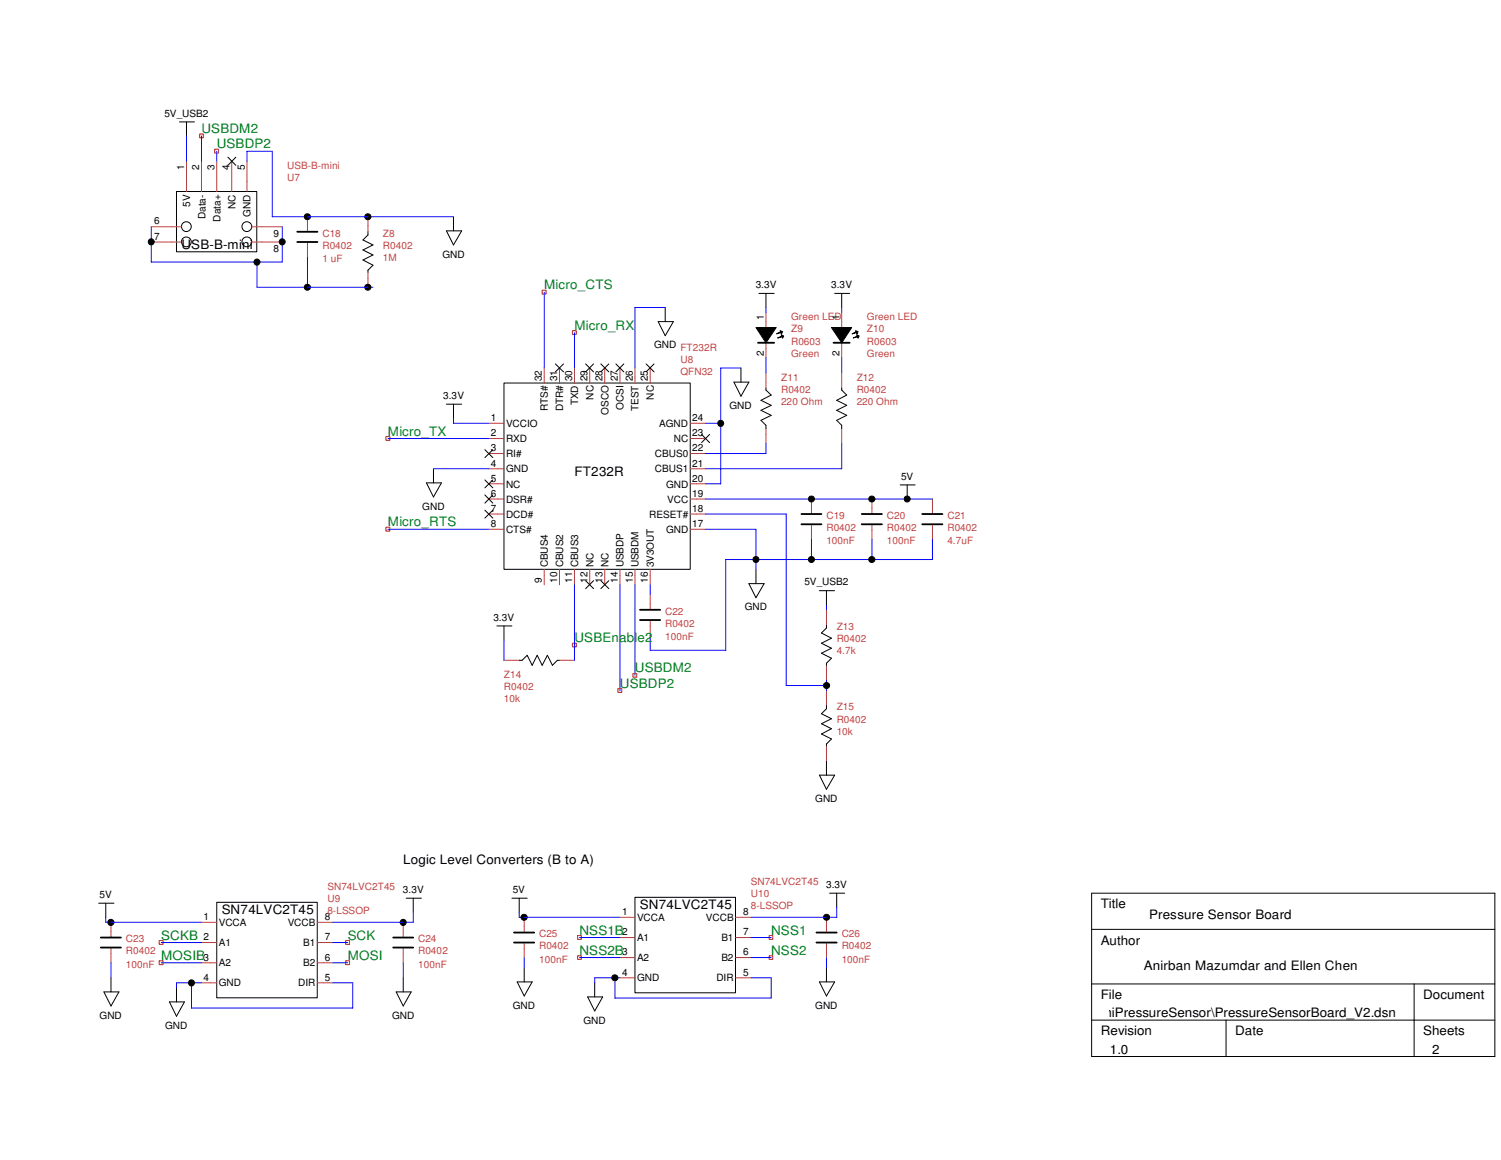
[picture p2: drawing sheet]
<svg xmlns="http://www.w3.org/2000/svg" width="279mm" height="216mm" viewBox="0 0 279 216" stroke-linecap="round" stroke-linejoin="round" font-family="sans-serif">
<g fill="none" stroke="#000" stroke-width=".19">
<path d="M32.9 35.6h14.9v11.3h-14.9zM33.4 22.7h2.8M34.7 22.7v2.6M42.4 29.3l1.5 1.5M43.9 29.3l-1.5 1.5M68.5 43.1v.6l-.9 1 1.8 .9-1.8 .9 1.8 1-1.8 .9 1.8 1-.9 .9v.4M83.1 43h2.8l-1.5 2.6zM84.4 40.3v2.7M122.5 59.9h2.8l-1.5 2.6zM123.8 57.2v2.7M141.3 54.6h2.8M142.6 54.6v2.6"/>
<path d="M155.4 54.6h2.8M156.7 54.6v2.6M83.1 75.2h2.8M84.4 75.2v2.7M93.8 71.3h34.7v34.7h-34.7zM103.4 67.7l1.5 1.5M104.9 67.7l-1.5 1.5M109 67.7l1.5 1.5M110.5 67.7l-1.5 1.5M111.8 67.7l1.5 1.5M113.3 67.7l-1.5 1.5M114.6 67.7l1.5 1.5"/>
<path d="M116.1 67.7l-1.5 1.5M120.3 67.7l1.5 1.5M121.8 67.7l-1.5 1.5M136.6 71.1h2.8l-1.5 2.6zM137.9 68.5v2.6M140.7 61h3.8l-1.9 2.8zM142.6 72.2v.4l1 .9-2 1 2 .9-2 1 2 .9-2 .9 1 1v.6M144.6 62.1l.7-.3-.1-.2 .5 .1-.2 .5-.2-.3zM144.8 62.9l.7-.3-.1-.3 .5 .2-.2 .4-.2-.2zM154.8 61h3.7l-1.8 2.8zM156.7 72.2v.4l.9 .9-1.9 1 1.9 .9-1.9 1 1.9 .9-1.9 .9 1 1v.6M158.7 62.1l.7-.3-.1-.2 .4 .1-.2 .5-.1-.3z"/>
<path d="M158.8 62.9l.8-.3-.1-.3 .4 .2-.2 .4-.1-.2zM79.4 89.9h2.8l-1.5 2.6zM80.7 87.2v2.7M90.3 89.3l1.4 1.5M90.3 95l1.4 1.4M90.3 92.1l1.4 1.5M90.3 83.7l1.4 1.5M91.7 89.3l-1.4 1.5M91.7 95l-1.4 1.4M91.7 92.1l-1.4 1.5M91.7 83.7l-1.4 1.5M130.6 80.9l1.5 1.5"/>
<path d="M132.1 80.9l-1.5 1.5M167.6 90.3h2.7M168.9 90.3v2.6M92.5 116.5h2.8M93.8 116.5v2.6M109 108.1l1.5 1.5M110.5 108.1l-1.5 1.5M111.8 108.1l1.5 1.5M113.3 108.1l-1.5 1.5M139.4 108.6h2.8l-1.5 2.7zM140.7 106v2.6M152.5 109.9h2.9"/>
<path d="M153.8 116.3v.6l-.9 .9 1.9 1-1.9 .9 1.9 .9-1.9 1 1.9 .9-1 .9v.4M153.8 109.9v2.7M96.6 122.9h.6l.9-.9 1 1.8 .9-1.8 .9 1.8 1-1.8 .9 1.8 1-.9h.3M153.8 131.3v.6l-.9 .9 1.9 1-1.9 .9 1.9 .9-1.9 1 1.9 .9-1 1v.4M152.5 144.3h2.9l-1.6 2.6zM153.8 141.6v2.7M18.4 168.1h2.8M19.7 168.1v2.6M40.3 167.9h18.8v17.8h-18.8zM75.6 167.2h2.8M76.9 167.2v2.6M95.3 167.2h2.8"/>
<path d="M96.6 167.2v2.6M118.2 167h18.7v17.8h-18.7zM154.4 166.2h2.8M155.7 166.2v2.7M203.2 166.2h75.1v30.4h-75.1zM203.2 173h75.1M19.3 184.6h2.8l-1.4 2.6zM20.7 182v2.6M31.5 186.5h2.8l-1.4 2.6zM32.9 183.9v2.6M73.7 184.6h2.8l-1.4 2.6zM75.1 182v2.6"/>
<path d="M96.3 182.8h2.8l-1.5 2.6zM97.6 180.1v2.7M109.4 185.5h2.8l-1.5 2.7zM110.7 182.9v2.6M152.5 182.8h2.9l-1.6 2.6zM153.8 180.1v2.7M203.2 183.1h75.1M203.2 189.9h75.1M228.2 189.9v6.7M263.2 183.1v13.5"/>
<circle cx="28.1" cy="45" r=".56"/>
<circle cx="34.7" cy="45" r=".91"/>
<circle cx="34.7" cy="42.2" r=".91"/>
<circle cx="45.9" cy="45" r=".91"/>
<circle cx="45.9" cy="42.2" r=".91"/>
<circle cx="47.8" cy="48.8" r=".56"/>
<circle cx="52.5" cy="45" r=".56"/>
<circle cx="57.2" cy="40.4" r=".56"/>
<circle cx="57.2" cy="53.5" r=".56"/>
<circle cx="68.5" cy="40.4" r=".56"/>
<circle cx="68.5" cy="53.5" r=".56"/>
<circle cx="134.1" cy="78.8" r=".56"/>
<circle cx="151" cy="92.9" r=".56"/>
<circle cx="162.3" cy="92.9" r=".56"/>
<circle cx="168.9" cy="92.9" r=".56"/>
<circle cx="140.7" cy="104.1" r=".56"/>
<circle cx="151" cy="104.1" r=".56"/>
<circle cx="162.3" cy="104.2" r=".56"/>
<circle cx="153.9" cy="127.6" r=".56"/>
<circle cx="20.6" cy="171.7" r=".57"/>
<circle cx="75" cy="171.7" r=".56"/>
<circle cx="97.6" cy="170.7" r=".56"/>
<circle cx="153.9" cy="170.7" r=".56"/>
<circle cx="35.6" cy="182.9" r=".56"/>
<circle cx="114.5" cy="182" r=".56"/>
</g>
<g fill="none" stroke="#c04040" stroke-width=".19">
<path d="M34.7 30v5.6M37.5 30v5.6M40.3 30v5.6M43.1 30v5.6M46 30v5.6M28.2 42.2h5.6M28.2 45h5.6M46.9 42.2h5.6M46.9 45h5.6M57.2 40.3v2.8M57.2 45v2.8M68.5 40.3v2.8"/>
<path d="M68.5 50.7v2.8M142.6 58.2v2.8M156.7 58.2v2.8M91 78.8h2.8M101.3 68.5v2.8M104.1 68.5v2.8M106.9 68.5v2.8M109.8 68.5v2.8M112.6 68.5v2.8M115.4 68.5v2.8M118.2 68.5v2.8M121 68.5v2.8"/>
<path d="M128.5 78.8h2.8M142.6 63.8v2.8M142.6 69.4v2.8M142.6 79.8v2.7M156.7 63.8v2.8M156.7 69.4v2.8M156.7 79.8v2.7M91 81.6h2.8M91 84.4h2.8M91 87.2h2.8M91 90h2.8M91 92.9h2.8"/>
<path d="M91 95.7h2.8M91 98.5h2.8M128.5 81.6h2.8M128.5 84.4h2.8M128.5 87.2h2.8M128.5 90h2.8M128.5 92.9h2.8M128.5 95.7h2.8M128.5 98.5h2.8M151 92.9v2.8M151 97.6v2.8M162.3 92.9v2.8"/>
<path d="M162.3 97.6v2.8M173.6 92.9v2.8M173.6 97.6v2.8M101.3 106v2.8M104.1 106v2.8M106.9 106v2.8M109.8 106v2.8M112.6 106v2.8M115.4 106v2.8M118.2 106v2.8M121 106v2.8M121 110.7v2.8"/>
<path d="M121 115.4v2.8M153.8 113.5v2.8M93.8 122.9h2.8M104.1 122.9h2.8M153.8 123.8v2.9M153.8 128.5v2.8M153.8 138.9v2.7M20.7 171.7v2.8M20.7 176.4v2.8M37.5 171.7h2.8M37.5 175.4h2.8M37.5 179.2h2.8"/>
<path d="M59.1 171.7h2.8M59.1 175.4h2.8M59.1 179.2h2.8M75.1 171.7v2.8M75.1 176.4v2.8M97.6 170.7v2.9M97.6 175.4v2.8M115.4 170.7h2.8M115.4 174.5h2.8M115.4 178.2h2.8M136.9 170.7h2.9M136.9 174.5h2.9"/>
<path d="M136.9 178.2h2.9M153.8 170.7v2.9M153.8 175.4v2.8M37.5 182.9h2.8M59.1 182.9h2.8M115.4 182h2.8M136.9 182h2.9"/>
</g>
<g fill="none" stroke="#000" stroke-width=".34">
<path d="M55.3 43.1h3.8M55.3 45h3.8M141.1 63.8h3M155.2 63.8h3M149.2 95.7h3.7M149.2 97.6h3.7M160.4 95.7h3.8M160.4 97.6h3.8M171.7 95.7h3.7M171.7 97.6h3.7M119.1 113.5h3.8M119.1 115.4h3.8"/>
<path d="M18.8 174.5h3.7M18.8 176.4h3.7M73.2 174.5h3.7M73.2 176.4h3.7M95.7 173.6h3.7M95.7 175.4h3.7M152 173.6h3.7M152 175.4h3.7"/>
</g>
<g fill="none" stroke="#00f" stroke-width=".19">
<path d="M34.7 25.3v4.7M37.5 25.3v4.7M40.3 28.2v1.8M46 30v-1.8h4.7v12.1h33.7M28.2 42.2v6.6h24.3v-6.6M47.8 48.8v4.7h21.6M57.2 47.8v5.7M101.3 54.4v14.1M123.8 57.2h-5.6v11.3M142.6 57.2v1M156.7 57.2v1M84.4 77.9v.9h6.6"/>
<path d="M106.9 61.9v6.6M131.3 78.8h2.9M137.9 68.5h-3.7v21.5h-2.9M142.6 66.6v2.8M156.7 66.6v2.8M72.2 98.5h18.8M72.2 81.6h18.8M80.7 87.2h10.3M131.3 92.9h42.3M131.3 98.5h9.4v7.5M131.3 95.7h15v31.9h7.5M142.6 82.5v1.9h-11.3"/>
<path d="M156.7 82.5v4.7h-25.4M93.8 119.1v3.8M106.9 108.8v14.1M115.4 108.8v19.7M118.2 108.8v16.9M121 108.8v1.9M151 100.4v3.7M153.8 112.6v.9M162.3 100.4v3.7M173.6 100.4v3.7h-38.5v16.9h-14.1v-2.8M153.8 126.7v1.8M19.7 170.7v1h17.8"/>
<path d="M20.7 179.2v2.8M30 175.4h7.5M30 179.2h7.5M61.9 175.4h2.8M61.9 179.2h2.8M75.1 179.2v2.8M76.9 169.8v1.9h-15M96.6 169.8v.9h18.8M97.6 178.2v1.9M107.9 174.5h7.5M107.9 178.2h7.5M139.8 174.5h3.8"/>
<path d="M139.8 178.2h3.8M153.8 178.2v1.9M155.7 168.9v1.8h-15.9M35.6 182.9v4.7h30.1v-4.7h-3.8M37.5 182.9h-4.6v1M114.5 182v3.8h29.1v-3.8h-3.8M115.4 182h-4.7v.9"/>
</g>
<g fill="none" stroke="#f00" stroke-width=".19">
<path d="M37.2 24.9h.6v.8h-.6zM40 27.8h.7v.7h-.7zM100.9 54h.7v.7h-.7zM106.6 61.6h.7v.6h-.7zM71.8 81.2h.8v.8h-.8zM71.8 98.1h.8v.7h-.8zM106.6 119.7h.7v.7h-.7zM115 128.1h.7v.8h-.7zM117.8 125.3h.7v.7h-.7zM29.6 175h.8v.8h-.8zM29.6 178.8h.8v.7h-.8zM64.3 175h.8v.8h-.8z"/>
<path d="M64.3 178.8h.8v.7h-.8zM107.5 174.1h.7v.7h-.7zM107.5 177.9h.7v.7h-.7zM143.2 174.1h.6v.7h-.6zM143.2 177.9h.6v.7h-.6z"/>
</g>
<g fill="#000">
<path d="M140.7 61h3.8l-1.9 2.8zM144.6 62.1l.7-.3-.1-.2 .5 .1-.2 .5-.2-.3zM144.8 62.9l.7-.3-.1-.3 .5 .2-.2 .4-.2-.2zM154.8 61h3.7l-1.8 2.8zM158.7 62.1l.7-.3-.1-.2 .4 .1-.2 .5-.1-.3zM158.8 62.9l.8-.3-.1-.3 .4 .2-.2 .4-.1-.2z"/>
<circle cx="28.1" cy="45" r=".56"/>
<circle cx="47.8" cy="48.8" r=".56"/>
<circle cx="52.5" cy="45" r=".56"/>
<circle cx="57.2" cy="40.4" r=".56"/>
<circle cx="57.2" cy="53.5" r=".56"/>
<circle cx="68.5" cy="40.4" r=".56"/>
<circle cx="68.5" cy="53.5" r=".56"/>
<circle cx="134.1" cy="78.8" r=".56"/>
<circle cx="151" cy="92.9" r=".56"/>
<circle cx="162.3" cy="92.9" r=".56"/>
<circle cx="168.9" cy="92.9" r=".56"/>
<circle cx="140.7" cy="104.1" r=".56"/>
<circle cx="151" cy="104.1" r=".56"/>
<circle cx="162.3" cy="104.2" r=".56"/>
<circle cx="153.9" cy="127.6" r=".56"/>
<circle cx="20.6" cy="171.7" r=".57"/>
<circle cx="75" cy="171.7" r=".56"/>
<circle cx="97.6" cy="170.7" r=".56"/>
<circle cx="153.9" cy="170.7" r=".56"/>
<circle cx="35.6" cy="182.9" r=".56"/>
<circle cx="114.5" cy="182" r=".56"/>
</g>
<g font-size="2.4" fill="#008020">
<text x="37.5" y="24.8">USBDM2</text>
<text x="40.3" y="27.6">USBDP2</text>
<text x="101.3" y="53.8">Micro_CTS</text>
<text x="106.9" y="61.4">Micro_RX</text>
<text x="72.2" y="81.1">Micro_TX</text>
<text x="72.2" y="98">Micro_RTS</text>
<text x="106.9" y="119.5">USBEnable2</text>
<text x="118.2" y="125.1">USBDM2</text>
<text x="115.4" y="128">USBDP2</text>
<text x="107.9" y="173.9">NSS1B</text>
<text x="143.6" y="173.9">NSS1</text>
<text x="30" y="174.9">SCKB</text>
<text x="30" y="178.6">MOSIB</text>
<text x="64.7" y="174.9">SCK</text>
<text x="64.7" y="178.6">MOSI</text>
<text x="107.9" y="177.7">NSS2B</text>
<text x="143.6" y="177.7">NSS2</text>
</g>
<g font-size="2.4">
<text x="33.8" y="46.4">USB-B-mini</text>
<text x="106.9" y="88.6">FT232R</text>
<text x="75.1" y="160.8">Logic Level Converters (B to A)</text>
<text x="41.3" y="170.2">SN74LVC2T45</text>
<text x="119.1" y="169.2">SN74LVC2T45</text>
<text x="204.9" y="169.1">Title</text>
<text x="213.9" y="171.1">Pressure Sensor Board</text>
<text x="204.9" y="175.8">Author</text>
<text x="204.9" y="185.9">File</text>
<text x="212.9" y="180.5">Anirban Mazumdar and Ellen Chen</text>
<text x="264.9" y="185.9">Document</text>
<text x="165.8" y="189.3">C:\Users\Yi Chen\Desktop\Design\AniPressureSensor\PressureSensorBoard_V2.dsn</text>
<text x="204.9" y="192.7">Revision</text>
<text x="206.6" y="196.1">1.0</text>
<text x="229.9" y="192.7">Date</text>
<text x="264.9" y="192.7">Sheets</text>
<text x="266.6" y="196.1">2</text>
</g>
<g font-size="1.9">
<text x="30.6" y="21.7">5V_USB2</text>
<text x="34.3" y="31.6" transform="rotate(-90 34.3 31.6)">1</text>
<text x="37.1" y="31.6" transform="rotate(-90 37.1 31.6)">2</text>
<text x="39.9" y="31.6" transform="rotate(-90 39.9 31.6)">3</text>
<text x="42.7" y="31.6" transform="rotate(-90 42.7 31.6)">4</text>
<text x="45.6" y="31.6" transform="rotate(-90 45.6 31.6)">5</text>
<text x="28.7" y="41.8">6</text>
<text x="35.4" y="38.5" transform="rotate(-90 35.4 38.5)">5V</text>
<text x="38.2" y="40.8" transform="rotate(-90 38.2 40.8)">Data-</text>
<text x="41" y="41.3" transform="rotate(-90 41 41.3)">Data+</text>
<text x="43.9" y="38.9" transform="rotate(-90 43.9 38.9)">NC</text>
<text x="46.7" y="40.3" transform="rotate(-90 46.7 40.3)">GND</text>
<text x="28.7" y="44.6">7</text>
<text x="50.9" y="46.8">8</text>
<text x="50.9" y="44">9</text>
<text x="82.3" y="48">GND</text>
<text x="140.7" y="53.6">3.3V</text>
<text x="154.7" y="53.6">3.3V</text>
<text x="142.2" y="59.6" transform="rotate(-90 142.2 59.6)">1</text>
<text x="156.3" y="59.6" transform="rotate(-90 156.3 59.6)">1</text>
<text x="121.8" y="64.8">GND FT232R</text>
<text x="100.9" y="71" transform="rotate(-90 100.9 71)">32</text>
<text x="103.7" y="71" transform="rotate(-90 103.7 71)">31</text>
<text x="106.5" y="71" transform="rotate(-90 106.5 71)">30</text>
<text x="109.3" y="71" transform="rotate(-90 109.3 71)">29</text>
<text x="112.1" y="71" transform="rotate(-90 112.1 71)">28</text>
<text x="115" y="71" transform="rotate(-90 115 71)">27</text>
<text x="117.8" y="71" transform="rotate(-90 117.8 71)">26</text>
<text x="120.6" y="71" transform="rotate(-90 120.6 71)">25</text>
<text x="142.2" y="66.3" transform="rotate(-90 142.2 66.3)">2</text>
<text x="156.3" y="66.3" transform="rotate(-90 156.3 66.3)">2</text>
<text x="82.5" y="74.3">3.3V</text>
<text x="102" y="76.5" transform="rotate(-90 102 76.5)">RTS#</text>
<text x="104.8" y="76.6" transform="rotate(-90 104.8 76.6)">DTR#</text>
<text x="107.6" y="75.4" transform="rotate(-90 107.6 75.4)">TXD</text>
<text x="110.4" y="74.4" transform="rotate(-90 110.4 74.4)">NC</text>
<text x="113.2" y="77.2" transform="rotate(-90 113.2 77.2)">OSCO</text>
<text x="116.1" y="76.2" transform="rotate(-90 116.1 76.2)">OCSI</text>
<text x="118.9" y="76.5" transform="rotate(-90 118.9 76.5)">TEST</text>
<text x="121.7" y="74.4" transform="rotate(-90 121.7 74.4)">NC</text>
<text x="135.8" y="76.1">GND</text>
<text x="91.4" y="78.4">1</text>
<text x="91.4" y="81.2">2</text>
<text x="91.4" y="84">3</text>
<text x="94.2" y="79.5">VCCIO</text>
<text x="94.2" y="82.3">RXD</text>
<text x="122.7" y="79.5">AGND</text>
<text x="125.4" y="82.3">NC</text>
<text x="128.9" y="78.4">24</text>
<text x="128.9" y="84">22</text>
<text x="128.9" y="81.2">23</text>
<text x="91.4" y="86.8">4</text>
<text x="91.4" y="89.6">5</text>
<text x="94.2" y="85.1">RI#</text>
<text x="94.2" y="87.9">GND</text>
<text x="121.9" y="87.9">CBUS1</text>
<text x="121.9" y="85.1">CBUS0</text>
<text x="128.9" y="89.6">20</text>
<text x="128.9" y="86.8">21</text>
<text x="167.7" y="89.3">5V</text>
<text x="78.6" y="94.9">GND</text>
<text x="91.4" y="92.5">6</text>
<text x="91.4" y="95.2">7</text>
<text x="94.2" y="90.8">NC</text>
<text x="94.2" y="93.6">DSR#</text>
<text x="124" y="90.8">GND</text>
<text x="124.2" y="93.6">VCC</text>
<text x="128.9" y="95.2">18</text>
<text x="128.9" y="92.5">19</text>
<text x="91.4" y="98.1">8</text>
<text x="94.2" y="96.4">DCD#</text>
<text x="94.2" y="99.2">CTS#</text>
<text x="120.9" y="96.4">RESET#</text>
<text x="124" y="99.2">GND</text>
<text x="128.9" y="98.1">17</text>
<text x="102" y="105.6" transform="rotate(-90 102 105.6)">CBUS4</text>
<text x="104.8" y="105.6" transform="rotate(-90 104.8 105.6)">CBUS2</text>
<text x="107.6" y="105.6" transform="rotate(-90 107.6 105.6)">CBUS3</text>
<text x="110.4" y="105.6" transform="rotate(-90 110.4 105.6)">NC</text>
<text x="113.2" y="105.6" transform="rotate(-90 113.2 105.6)">NC</text>
<text x="116.1" y="105.6" transform="rotate(-90 116.1 105.6)">USBDP</text>
<text x="118.9" y="105.6" transform="rotate(-90 118.9 105.6)">USBDM</text>
<text x="121.7" y="105.6" transform="rotate(-90 121.7 105.6)">3V3OUT</text>
<text x="100.9" y="108.5" transform="rotate(-90 100.9 108.5)">9</text>
<text x="103.7" y="108.5" transform="rotate(-90 103.7 108.5)">10</text>
<text x="106.5" y="108.5" transform="rotate(-90 106.5 108.5)">11</text>
<text x="109.3" y="108.5" transform="rotate(-90 109.3 108.5)">12</text>
<text x="112.1" y="108.5" transform="rotate(-90 112.1 108.5)">13</text>
<text x="115" y="108.5" transform="rotate(-90 115 108.5)">14</text>
<text x="117.8" y="108.5" transform="rotate(-90 117.8 108.5)">15</text>
<text x="120.6" y="108.5" transform="rotate(-90 120.6 108.5)">16</text>
<text x="138.6" y="113.6">GND</text>
<text x="149.7" y="109">5V_USB2</text>
<text x="91.9" y="115.5">3.3V</text>
<text x="151.8" y="149.3">GND</text>
<text x="18.5" y="167.1">5V</text>
<text x="75" y="166.2">3.3V</text>
<text x="95.5" y="166.2">5V</text>
<text x="153.8" y="165.3">3.3V</text>
<text x="37.9" y="171.2">1</text>
<text x="40.7" y="172.4">VCCA</text>
<text x="53.6" y="172.4">VCCB</text>
<text x="60.5" y="171.2">8</text>
<text x="115.8" y="170.3">1</text>
<text x="118.6" y="171.4">VCCA</text>
<text x="131.4" y="171.4">VCCB</text>
<text x="138.3" y="170.3">8</text>
<text x="37.9" y="175">2</text>
<text x="37.9" y="178.8">3</text>
<text x="40.7" y="176.1">A1</text>
<text x="40.7" y="179.9">A2</text>
<text x="56.4" y="179.9">B2</text>
<text x="56.4" y="176.1">B1</text>
<text x="60.5" y="178.8">6</text>
<text x="60.5" y="175">7</text>
<text x="115.8" y="174.1">2</text>
<text x="115.8" y="177.8">3</text>
<text x="118.6" y="175.2">A1</text>
<text x="118.6" y="178.9">A2</text>
<text x="134.3" y="178.9">B2</text>
<text x="134.3" y="175.2">B1</text>
<text x="138.3" y="177.8">6</text>
<text x="138.3" y="174.1">7</text>
<text x="37.9" y="182.5">4</text>
<text x="40.7" y="183.6">GND</text>
<text x="55.5" y="183.6">DIR</text>
<text x="60.5" y="182.5">5</text>
<text x="115.8" y="181.6">4</text>
<text x="118.6" y="182.7">GND</text>
<text x="133.3" y="182.7">DIR</text>
<text x="138.3" y="181.6">5</text>
<text x="18.5" y="189.6">GND</text>
<text x="30.7" y="191.5">GND</text>
<text x="73" y="189.6">GND</text>
<text x="95.5" y="187.7">GND</text>
<text x="108.6" y="190.5">GND</text>
<text x="151.8" y="187.7">GND</text>
</g>
<g font-size="1.9" fill="#c04040">
<text x="53.5" y="33.7">U7</text>
<text x="53.5" y="31.5">USB-B-mini</text>
<text x="60" y="44">C18</text>
<text x="60" y="46.3">R0402</text>
<text x="71.3" y="44">Z8</text>
<text x="71.3" y="46.3">R0402</text>
<text x="60" y="48.7">1 uF</text>
<text x="71.3" y="48.6">1M</text>
<text x="147.3" y="59.6">Green LED</text>
<text x="161.4" y="59.6">Green LED</text>
<text x="147.3" y="61.8">Z9</text>
<text x="147.3" y="64.1">R0603</text>
<text x="161.4" y="61.8">Z10</text>
<text x="161.4" y="64.1">R0603</text>
<text x="126.7" y="67.5">U8</text>
<text x="126.7" y="69.8">QFN32</text>
<text x="145.4" y="70.9">Z11</text>
<text x="147.3" y="66.4">Green</text>
<text x="159.5" y="70.9">Z12</text>
<text x="161.4" y="66.4">Green</text>
<text x="145.4" y="73.1">R0402</text>
<text x="145.4" y="75.4">220 Ohm</text>
<text x="159.5" y="73.1">R0402</text>
<text x="159.5" y="75.4">220 Ohm</text>
<text x="153.8" y="96.6">C19</text>
<text x="153.8" y="98.8">R0402</text>
<text x="153.8" y="101.3">100nF</text>
<text x="165.1" y="96.6">C20</text>
<text x="165.1" y="98.8">R0402</text>
<text x="165.1" y="101.3">100nF</text>
<text x="176.4" y="96.6">C21</text>
<text x="176.4" y="98.8">R0402</text>
<text x="176.4" y="101.3">4.7uF</text>
<text x="123.8" y="114.4">C22</text>
<text x="123.8" y="116.7">R0402</text>
<text x="123.8" y="119.1">100nF</text>
<text x="155.7" y="117.2">Z13</text>
<text x="155.7" y="119.5">R0402</text>
<text x="155.7" y="121.7">4.7k</text>
<text x="93.8" y="126.2">Z14</text>
<text x="93.8" y="128.5">R0402</text>
<text x="93.8" y="130.7">10k</text>
<text x="155.7" y="132.2">Z15</text>
<text x="155.7" y="134.5">R0402</text>
<text x="155.7" y="136.7">10k</text>
<text x="61" y="167.9">U9</text>
<text x="61" y="165.6">SN74LVC2T45</text>
<text x="139.8" y="166.9">U10</text>
<text x="139.8" y="164.7">SN74LVC2T45</text>
<text x="61" y="170.1">8-LSSOP</text>
<text x="139.8" y="169.2">8-LSSOP</text>
<text x="23.5" y="175.4">C23</text>
<text x="23.5" y="177.6">R0402</text>
<text x="77.9" y="175.4">C24</text>
<text x="77.9" y="177.6">R0402</text>
<text x="100.4" y="174.5">C25</text>
<text x="100.4" y="176.7">R0402</text>
<text x="100.4" y="179.2">100nF</text>
<text x="156.7" y="174.5">C26</text>
<text x="156.7" y="176.7">R0402</text>
<text x="156.7" y="179.2">100nF</text>
<text x="23.5" y="180.1">100nF</text>
<text x="77.9" y="180.1">100nF</text>
</g>
</svg>
